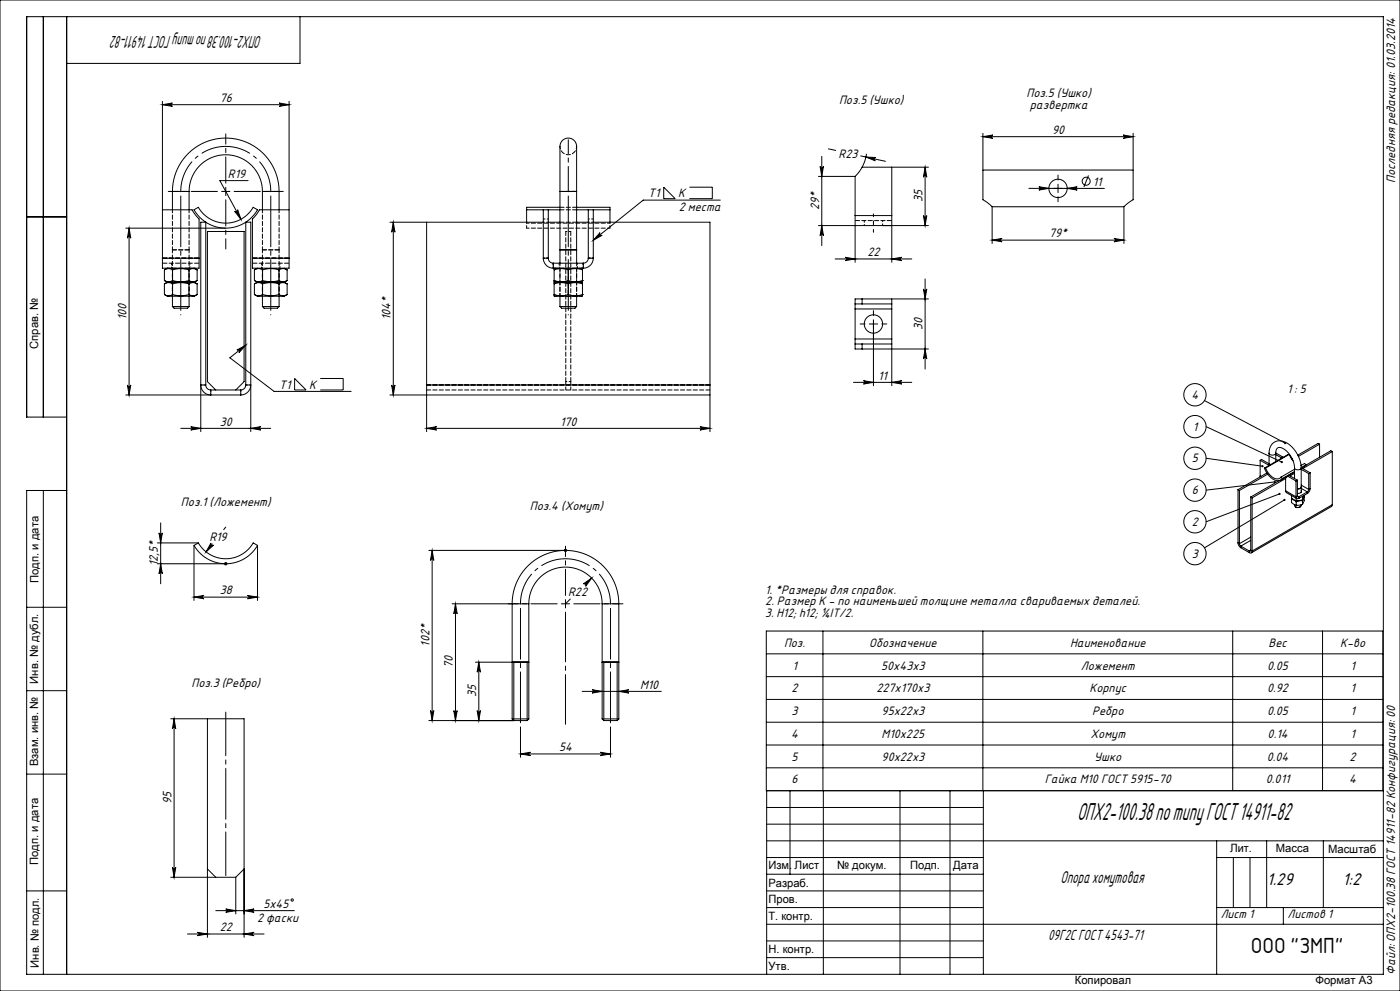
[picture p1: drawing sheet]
<svg xmlns="http://www.w3.org/2000/svg" width="420mm" height="297mm" viewBox="0 0 420 297" stroke-linecap="round" stroke-linejoin="round" font-family="sans-serif">
<g fill="none" stroke="#000" stroke-width=".3">
<path d="M0 0h420v297h-420zM13 5v120M20 5v287M90 5v14h-70M48.7 31.4l3-.5a.5 .5 0 0 0-.4 .5 .5 .5 0 0 0 .4 .5zM48.7 30.4v47M48.7 31.4h38M83.7 30.9l3 .5-3 .5a.5 .5 0 0 0 .5-.5 .5 .5 0 0 0-.5-.5zM86.7 30.4v47M294.9 40v19.9l2.7 2.1M339.9 40v19.9l-2.7 2.1M51.7 57.4a16 16 0 0 1 16-16 16 16 0 0 1 16 16"/>
<path d="M51.7 57.4h5M51.7 57.4v5.5M56.7 57.4a11 11 0 0 1 11-11 11 11 0 0 1 11 11M56.7 57.4v5.5M66.5 57.4h2.5M67.7 56.1v2.5M74.4 54.1h-8.4l6.3 11.6M78.7 57.4h5M78.7 57.4v5.5M83.7 57.4v5.5M168 57.4v-12.5a2.6 2.6 0 0 1 1.5-3.3 2.6 2.6 0 0 1 3.3 1.4l.2 .9v13.5M168 57.4h5"/>
<path d="M168 57.4v21.5M173 57.4v21.5M199.1 56.1l3.5 3.4h-3.5zM206.8 56.1h6.9v3.4h-6.9M216.1 60h-23.1l-15 12M245.5 52.9h11M246 49.9a.5 .5 0 0 0 .5 .4 .5 .5 0 0 0 .5-.4l-.5 3zM246.5 46.9v26.7M248.5 44.6l2.2 .5M256.5 52.9v11.7M258.2 46.7l7.4 1.6M258.6 50.1l-2.1 2.8"/>
<path d="M259.8 47.1l3 .1a.5 .5 0 0 0-.6 .4 .5 .5 0 0 0 .4 .6zM259.9 46.1l-.4 2.1-.9 1.9M267.5 50.1v14.5M277.5 50.1v17.5M277.5 50.1l.5 3a.5 .5 0 0 0-.5-.5 .5 .5 0 0 0-.5 .5zM278.5 50.1h-19.9M294.9 51h45M294.9 41l3-.5a.5 .5 0 0 0-.5 .5 .5 .5 0 0 0 .5 .5zM294.9 41h45M308.7 56.5h22.6M311.7 56l3 .5-3 .5a.5 .5 0 0 0 .4-.5 .5 .5 0 0 0-.4-.5zM317.4 55.2v2.5"/>
<path d="M320.2 56.5l3-.5a.5 .5 0 0 0-.5 .5 .5 .5 0 0 0 .5 .5zM326.5 52.6l-1.3 3.4M336.9 40.5l3 .5-3 .5a.5 .5 0 0 0 .5-.5 .5 .5 0 0 0-.5-.5zM8 65h12M37.7 68.4h30M38.7 68.4l.5 3a.5 .5 0 0 0-.5-.5 .5 .5 0 0 0-.5 .5zM38.7 68.4v50M48.7 77.4v3h11v-3M48.7 62.9h8.9l2.1 2.7v11.8M48.7 77.4h11M58.2 62.9l1.3-.8a9.5 9.5 0 0 0 16.5 0l1.3 .8a11 11 0 0 1-19.1 0zM70.4 63.3a.5 .5 0 0 0 .7 .2 .5 .5 0 0 0 .2-.7l1 2.9z"/>
<path d="M75.7 77.4v3h11v-3M75.7 77.4h11M86.7 62.9h-8.9l-2.1 2.7v11.8M118 66.6l.5 3a.5 .5 0 0 0-.5-.5 .5 .5 0 0 0-.5 .5zM118 66.6v51.8M128 66.6v48.8M158 62.9v3.7M158 62.9h10M163 77.4a3 3 0 0 0 3 3M163 66.6h-46M163 77.4h1.5M163 62.9v14.5"/>
<path d="M164.5 77.4a1.5 1.5 0 0 0 1.5 1.5M164.5 66.6h3.5M164.5 62.9v14.5M166 78.9v1.5M166 78.9h9M168 74.9h5M168 62.1h-10v.8M173 66.6h3.5M173 62.9h10M173 62.1h10v.8M175 78.9v1.5M176.5 77.4a1.5 1.5 0 0 1-1.5 1.5"/>
<path d="M176.5 77.4h1.5M176.5 62.9v14.5M178 77.4a3 3 0 0 1-3 3M178 66.6h35v48.8M178 62.9v14.5M180 69.7a.5 .5 0 0 0 0 .7 .5 .5 0 0 0 .6 .1l-2.6 1.5zM183 62.9v3.7M246.5 67.6l.5 3a.5 .5 0 0 0-.5-.5 .5 .5 0 0 0-.5 .5zM250.5 77.6h23M253.5 77.1l3 .5-3 .5a.5 .5 0 0 0 .5-.5 .5 .5 0 0 0-.5-.5zM256.5 64.6v14M256.5 64.6h11"/>
<path d="M267.5 64.6v14M267.5 77.6l3-.5a.5 .5 0 0 0-.4 .5 .5 .5 0 0 0 .4 .5zM277 64.6a.5 .5 0 0 0 .5 .5 .5 .5 0 0 0 .5-.5l-.5 3zM278.5 67.6h-33M297.6 72l3-.5a.5 .5 0 0 0-.4 .5 .5 .5 0 0 0 .4 .5zM297.6 62v11M297.6 72h39.6M297.6 62h39.6M334.2 71.5l3 .5-3 .5a.5 .5 0 0 0 .5-.5 .5 .5 0 0 0-.5-.5zM337.2 62v11M49.3 85.1a2.17 2.17 0 0 1 2.5 0M49.3 88.3l.9 .5h8.1l.8-.5"/>
<path d="M49.3 88.3a2.17 2.17 0 0 0 2.5 0M49.3 84.1a2.17 2.17 0 0 0 2.5 0M49.3 80.9a2.17 2.17 0 0 1 2.5 0M49.3 84.1l.9 .5M49.3 80.9v3.2M49.3 85.1v3.2M50.2 84.6h8.1M50.2 84.6l-.9 .5M50.2 80.4l-.9 .5M51.7 91.9h5M51.7 91.9a2.38 2.38 0 0 0 2.3 .5h.4a2.38 2.38 0 0 0 2.3-.5M51.7 88.8v3.1"/>
<path d="M51.8 85.1a8.2 8.2 0 0 1 4.9 0M51.8 88.3a8.2 8.2 0 0 0 4.9 0M51.8 80.9a8.2 8.2 0 0 1 4.9 0M51.8 84.1a8.2 8.2 0 0 0 4.9 0M51.8 80.9v3.2M51.8 85.1v3.2M56.7 88.3a2.17 2.17 0 0 0 2.4 0M56.7 85.1a2.17 2.17 0 0 1 2.4 0M56.7 80.9a2.17 2.17 0 0 1 2.4 0M56.7 84.1a2.17 2.17 0 0 0 2.4 0M56.7 80.9v3.2M56.7 85.1v3.2"/>
<path d="M56.7 88.8v3.1M58.3 84.6l.8 .5M58.3 80.4l.8 .5M59.1 84.1l-.8 .5M59.1 80.9v3.2M59.1 85.1v3.2M76.3 88.3l.9 .5h8.1l.8-.5M76.3 88.3a2.17 2.17 0 0 0 2.5 0M76.3 85.1a2.17 2.17 0 0 1 2.5 0M76.3 80.9a2.17 2.17 0 0 1 2.5 0M76.3 84.1a2.17 2.17 0 0 0 2.5 0M76.3 84.1l.9 .5"/>
<path d="M76.3 80.9v3.2M76.3 85.1v3.2M77.2 84.6h8.1M77.2 84.6l-.9 .5M77.2 80.4l-.9 .5M78.7 91.9h5M78.7 91.9a2.38 2.38 0 0 0 2.3 .5h.4a2.38 2.38 0 0 0 2.3-.5M78.7 88.8v3.1M78.8 88.3a8.2 8.2 0 0 0 4.9 0M78.8 85.1a8.1 8.1 0 0 1 4.9 0M78.8 80.9a8.1 8.1 0 0 1 4.9 0M78.8 84.1a8.2 8.2 0 0 0 4.9 0"/>
<path d="M78.8 80.9v3.2M78.8 85.1v3.2M83.7 85.1a2.17 2.17 0 0 1 2.4 0M83.7 88.3a2.17 2.17 0 0 0 2.4 0M83.7 80.9a2.17 2.17 0 0 1 2.4 0M83.7 84.1a2.17 2.17 0 0 0 2.4 0M83.7 80.9v3.2M83.7 85.1v3.2M83.7 88.8v3.1M85.3 84.6l.8 .5M85.3 80.4l.8 .5M86.1 84.1l-.8 .5"/>
<path d="M86.1 80.9v3.2M86.1 85.1v3.2M166 80.4h9M166.2 85.1a6.1 6.1 0 0 1 4.3 0M166.2 84.7v.4M166.2 88.3l.2 .5h8.1l.2-.5M166.2 88.3a6.1 6.1 0 0 0 4.3 0M166.2 80.9a6.1 6.1 0 0 1 4.3 0M166.2 80.5v.4M166.2 84.1a6.1 6.1 0 0 0 4.3 0M166.2 84.1l.2 .5M166.2 80.9v3.2"/>
<path d="M166.2 85.1v3.2M166.4 84.6h8.1M166.4 84.6l-.2 .1M166.4 80.4l-.2 .1M168 91.9h5M168 91.9a1.96 1.96 0 0 0 2.1 .5h.8a1.96 1.96 0 0 0 2.1-.5M168 88.8v3.1M170.5 85.1a6.1 6.1 0 0 1 4.2 0M170.5 88.3a6.1 6.1 0 0 0 4.2 0M170.5 80.9a6.1 6.1 0 0 1 4.2 0M170.5 84.1a6.1 6.1 0 0 0 4.2 0M170.5 80.9v3.2"/>
<path d="M170.5 85.1v3.2M173 88.8v3.1M174.5 84.6l.2 .1M174.5 80.4l.2 .1M174.7 84.7v.4M174.7 80.5v.4M174.7 84.1l-.2 .5M174.7 80.9v3.2M174.7 85.1v3.2M256.5 91.1h2.1M256.5 91.1v1.5M256.5 92.6v9"/>
<path d="M256.5 92.6h11M258.6 89.6h-2.1v1.5M258.6 89.6v1.5M258.6 91.1h8.9M260.8 97.1h2.5M262 95.8v19.8M267.5 91.1v1.5M267.5 89.6v1.5M267.5 92.6v9M277 86.6a.5 .5 0 0 0 .5 .5 .5 .5 0 0 0 .5-.5l-.5 3zM277.5 83.6v27M278.5 89.6h-19.9"/>
<path d="M38.2 115.4a.5 .5 0 0 0 .5 .5 .5 .5 0 0 0 .5-.5l-.5 3zM61.7 115.4h-1.5a3 3 0 0 0 3 3v-1.5M61.7 115.4a1.5 1.5 0 0 0 1.5 1.5M61.7 115.4v-48.8h-1.5v62.8M63.2 116.9h9M64.7 116.9l-2.5-2.5v-45h11v45l-2.5 2.5M71.1 104.9l2.6-1.4-2 2.2a.5 .5 0 0 0 0-.7 .5 .5 0 0 0-.6-.1zM72.2 118.4h-34.5M72.2 116.9v1.5M73.7 103.5l-4.7 3.7 13.2 10.1h23.2M73.7 115.4h1.5a3 3 0 0 1-3 3M73.7 115.4a1.5 1.5 0 0 1-1.5 1.5"/>
<path d="M73.7 115.4v-48.8h1.5v62.8M88.4 113.4l3.4 3.5h-3.4zM96.1 113.4h6.9v3.5h-6.9M117.5 115.4a.5 .5 0 0 0 .5 .5 .5 .5 0 0 0 .5-.5l-.5 3zM128 115.4v14M128 115.4h85M213 115.4v3M213 118.4h-96M213 118.4v11M256 114.6h17.5M256.5 103.1v1.5h2.1M256.5 103.1h2.1"/>
<path d="M256.5 101.6v1.5M256.5 101.6h11M258.6 103.1v1.5M258.6 103.1h8.9M259 114.1l3 .5-3 .5a.5 .5 0 0 0 .5-.5 .5 .5 0 0 0-.5-.5zM267.5 114.6l3-.5a.5 .5 0 0 0-.4 .5 .5 .5 0 0 0 .4 .5zM267.5 101.6v1.5M267.5 103.1v12.5M277.5 104.6l.5 3a.5 .5 0 0 0-.5-.5 .5 .5 0 0 0-.5 .5zM278.5 104.6h-19.9M20 125h-12v-120h407v287h-407v-145h12M54.2 128.4h27"/>
<path d="M57.2 127.9l3 .5-3 .5a.5 .5 0 0 0 .5-.5 .5 .5 0 0 0-.5-.5zM75.2 128.4l3-.5a.5 .5 0 0 0-.4 .5 .5 .5 0 0 0 .4 .5zM128 128.4l3-.5a.5 .5 0 0 0-.5 .5 .5 .5 0 0 0 .5 .5zM128 128.4h85M210 127.9l3 .5-3 .5a.5 .5 0 0 0 .5-.5 .5 .5 0 0 0-.5-.5zM361.3 120.1l24.2 12.7M361.8 127.9l22.7 10.6M361.8 137.3l16.9 2.4M378 137.9l2.6 1.5M378 137.9v4.8M378 137.9l.5-.2 2.5 1.5M380.6 139.4v.2"/>
<path d="M380.7 135.8a3.3 3.3 0 0 1 1.8-3.4 3.3 3.3 0 0 1 3.8 .5 9.5 9.5 0 0 1 4.1 7.3M380.7 135.8a1.16 1.16 0 0 0 2 0M380.7 135.8v3.2M381 139.2l-.4 .2M381 139.2v.1M382.7 135.8a1.37 1.37 0 0 1 .6-1.6 1.37 1.37 0 0 1 1.7 .3 7.4 7.4 0 0 1 3.4 5.7M382.7 135.8v2.5M382.7 136.2l1.7 1M382.7 135.7l2.1 1.3M384.4 137.2v.1M384.8 137l-.4 .2M384.8 137l.1 .1"/>
<path d="M386.8 136.2l1.1 1.9M386.8 136.2l-7.5 4.1M386.8 136.2l-7.1 4.1M387.6 137.4l-.2 .1M387.8 137.8h-.1M390.4 139.5h-.1M391.8 139.3l-1.4 1 2.6 1.4M391.8 139.3l-1.4 .9M391.8 139.3l-.4-.4-1.1 .6M395.9 133.1l-.5-.2-6.1 3.5M395.9 133.1l-6.4 3.7M395.9 133.1v3.9"/>
<path d="M399.7 135.3l-8.9 5.1M399.7 135.3v16M399.7 135.3l-.4-.2-7.6 4.4M13 147v145M47.7 159.7a.5 .5 0 0 0 .5 .5 .5 .5 0 0 0 .5-.5l-.5 3zM48.2 156.7v18.3M67.7 158l-.6 .7M371.4 146.8l.4 .2M371.4 146.8v15.9M371.8 147v15.9M375.2 149l.4 .2M375.2 149v15.9"/>
<path d="M375.6 149.2v15.9M378 142.7l.1 .2M378 142.7l.3 .1M379.3 140.3a4.9 4.9 0 0 0 4.5 3.7l.9-.6M379.7 140.3a4.2 4.2 0 0 0 4 3.1l.6-.4M379.7 140.3h-.4M380.1 141.8l-8.7 5M380.3 142.1l-8.5 4.9M382.4 144.4l-20.6 2.5M383.7 144.1l-8.5 4.9M383.8 148l-22 8.4M384.3 143l.4 .4"/>
<path d="M385.3 149.8l-24 14.4M385.7 147.1l.2 .5 3.1 1.8M385.7 147.1l3.1 1.8M385.7 143.3v3.8M385.7 143.4l-10.1 5.8M385.8 143.2l-.1 .1M386.3 142.7l-.6 .6M386.3 142.7l2.5 1.5M386.3 142.7l.4-.2 2.5 1.4M387.5 149.6l1.4 .8M387.5 149.6v1l1.4 .8M387.5 148.5v.7l1.4 .8"/>
<path d="M387.6 149.3l-.1 .3M388.4 151.2a1.02 1.02 0 0 0 1 .9 1.02 1.02 0 0 0 1-.8M388.4 140.2v3.2M388.4 141.5l-4.2 2.4M388.4 141.9l-1.4 .7M388.4 141.3l-3.7 2.1M388.4 140.6l-4.1 2.4M388.7 151.9l.7 .2 .7-.2M388.8 148.9a.52 .52 0 0 0 .2 .5 .52 .52 0 0 0 .6 0M388.8 144.2v4.7M388.9 149.3v.7M388.9 150.4v1"/>
<path d="M389.2 148.6l.1 .3h.3M389.2 143.9l-.4 .3M389.2 143.9v4.7M389.2 148.6l-.4 .3M389.2 148.6l.4 .3M389.6 148.9v.5M390.4 147a.77 .77 0 0 1-.3 .8 .77 .77 0 0 1-.9 .1M390.4 145.9a.93 .93 0 0 1-1.2 .6M390.4 140.2a1.15 1.15 0 0 1-2 0M390.4 140.2v7.3M390.4 140.6l2.2 1.3M390.4 145.4l2.2 1.3"/>
<path d="M390.4 146.4l1.8 1M390.8 150.1l-1.9 .3M390.8 151.1l-1.9 .3M390.8 149.8l-1.9 .2M390.8 148.7v1.1M390.8 150.1v1M391.2 148.9l.1 .1M391.3 149l-.5 1.1M391.3 149v1l-.5 1.1M391.3 148.4l-.5 1.4M392.2 147.4l-2.6 1.5M392.2 147.9l-2.6 1.5"/>
<path d="M392.2 147.4v.5M392.6 146.7l-.4 .7M392.6 141.9v4.8M393 146.4l-.2 .9-.6 .6M393 141.7l-.4 .2M393 141.7v4.7M393 146.4l-.4 .3M399.7 151.3l-.3 .5-24 13.9M399.7 151.3l-24.1 13.8M47.2 162.7h12.3M48.2 169l.5 3a.5 .5 0 0 0-.5-.5 .5 .5 0 0 0-.5 .5zM58.2 179l3-.5a.5 .5 0 0 0-.5 .5 .5 .5 0 0 0 .5 .5z"/>
<path d="M58.2 163.5v16.5M58.2 179h19.1M58.2 163.5a11 11 0 0 0 19.1 0M59.5 162.7a9.5 9.5 0 0 0 16.5 0l1.3 .8M59.5 162.7l-1.3 .8M63.3 162.7a.5 .5 0 0 0 .1 .7 .5 .5 0 0 0 .7 0l-2.3 2zM63.7 163l-1.9 2.4M67.4 168.6l.7 .7M67.7 168.5v1M68.1 168.6l-.7 .7M68.2 169h-21M74.3 178.5l3 .5-3 .5a.5 .5 0 0 0 .4-.5 .5 .5 0 0 0-.4-.5z"/>
<path d="M77.3 163.5v16.5M129.6 165v51M129.6 165l.5 3a.5 .5 0 0 0-.5-.5 .5 .5 0 0 0-.5 .5zM169.3 164.6l.7 .7M169.6 164.5v1M169.6 179.7v2.5M170 164.6l-.7 .7M170.1 165h-41.5M171.1 179.5l-1.5 1.5M175 175l2.5-1.7-1.8 2.4a.5 .5 0 0 0 0-.7 .5 .5 0 0 0-.7 0zM177.5 173.3l-2 1.9M371.4 162.7l.2 .8 .7 .7"/>
<path d="M371.4 162.7l.4 .2M371.8 162.9l.5 .8M372.3 163.7l2.5 1.4M372.3 164.2l2.5 1.4M372.3 163.7v.5M374.8 165.1v.5M375.2 164.9l-.1 .3-.3-.1M375.2 164.9l.4 .2M375.2 161l-3.4 1.9M375.2 164.9l-.4 .2M375.2 162l-2.9 1.7M375.6 165.1a.52 .52 0 0 1-.2 .6 .52 .52 0 0 1-.6-.1"/>
<path d="M8 182h12M135.6 181h18M136.6 181v35M136.6 181l.5 3a.5 .5 0 0 0-.5-.5 .5 .5 0 0 0-.5 .5zM142.6 198.5h11.5v17.5M143.6 198.5l.5 3a.5 .5 0 0 0-.5-.5 .5 .5 0 0 0-.5 .5zM143.6 198.5v17.5M153.6 198.5h5zM153.6 181a16 16 0 0 1 16-16 16 16 0 0 1 16 16M153.6 181h5M153.6 181v34.5M158.1 198.5v17.5"/>
<path d="M158.6 181a11 11 0 0 1 11-11 11 11 0 0 1 11 11M158.6 181v34.5M168.4 181h2.5M180.6 181h5M180.6 198.5h.1M180.6 181v34.5M180.7 198.5h4.9zM181.1 198.5v17.5M185.1 198.5v17.5M185.6 181v34.5M229.9 189.1h184.9v47.8h-184.9zM229.9 196h184.9"/>
<path d="M246.9 189.1v47.8M294.9 189.1v47.8M369.8 189.1v47.8M396.8 189.1v47.8M8 207h12M51.2 215.4h22v65.5M52.2 215.4v47.5M52.2 215.4l.5 3a.5 .5 0 0 0-.5-.5 .5 .5 0 0 0-.5 .5zM62.2 215.4v65.5M129.1 213a.5 .5 0 0 0 .5 .4 .5 .5 0 0 0 .5-.4l-.5 3zM136.1 213a.5 .5 0 0 0 .5 .4 .5 .5 0 0 0 .5-.4l-.5 3zM143.1 213a.5 .5 0 0 0 .5 .4 .5 .5 0 0 0 .5-.4l-.5 3z"/>
<path d="M153.6 215.5h5M153.6 215.5l.5 .5M154.1 216h4M154.1 216h-25.5M156.1 218v9M158.6 215.5l-.5 .5M174.6 207.2h23.8M177.6 206.7l3 .5-3 .5a.5 .5 0 0 0 .5-.5 .5 .5 0 0 0-.5-.5zM180.6 215.5h5M180.6 215.5l.5 .5M181.1 216h4M183.1 218v9"/>
<path d="M185.6 215.5l-.5 .5M185.6 207.2l3-.5a.5 .5 0 0 0-.4 .5 .5 .5 0 0 0 .4 .5zM229.9 202.8h184.9M229.9 209.6h184.9M229.9 216.4h184.9M8 232h12M156.1 226l3-.5a.5 .5 0 0 0-.4 .5 .5 .5 0 0 0 .4 .5zM156.1 226h27M180.1 225.5l3 .5-3 .5a.5 .5 0 0 0 .5-.5 .5 .5 0 0 0-.5-.5zM229.9 223.3h184.9M229.9 230.1h184.9M237 237v25"/>
<path d="M247 237v55M270 237v55M285 237v55M295 237v55M415 237h-185v55M51.7 259.9a.5 .5 0 0 0 .5 .5 .5 .5 0 0 0 .5-.5l-.5 3zM230 257h65M230 242h65M230 247h65M230 252h185M365 252v40M365 257h50"/>
<path d="M370 257v15M375 257v15M380 252v20M397 252v20M8 267h12M51.2 262.9h19.5M56.2 279.9h23M59.2 279.4l3 .5-3 .5a.5 .5 0 0 0 .5-.5 .5 .5 0 0 0-.5-.5zM62.2 260.4l2.5 2.5M64.7 272.9h23.6M67.7 272.4l3 .5-3 .5a.5 .5 0 0 0 .5-.5 .5 .5 0 0 0-.5-.5zM70.7 262.9v11"/>
<path d="M73.2 279.9l3-.5a.5 .5 0 0 0-.4 .5 .5 .5 0 0 0 .4 .5zM73.2 272.9l3-.5a.5 .5 0 0 0-.4 .5 .5 .5 0 0 0 .4 .5zM73.2 260.4l-2.5 2.5M230 262h65M230 267h65M230 272h65M230 277h185M365 272h50M385 272v5M230 282h65M230 287h65"/>
<circle cx="317.4" cy="56.5" r="2.75"/>
<circle cx="325.9" cy="54.3" r="1.2"/>
<circle cx="262" cy="97.1" r="2.75"/>
<circle cx="358.5" cy="118.3" r="3.3"/>
<circle cx="358.5" cy="137.3" r="3.3"/>
<circle cx="358.5" cy="127.9" r="3.3"/>
<circle cx="358.5" cy="146.9" r="3.3"/>
<circle cx="358.5" cy="156.4" r="3.3"/>
<circle cx="358.5" cy="165.9" r="3.3"/>
<circle cx="87.7" cy="269.7" r=".34"/>
</g>
<path d="M81.2 57.4a13.5 13.5 0 0 0-13.5-13.5 13.5 13.5 0 0 0-13.5 13.5M183.1 181a13.5 13.5 0 0 0-13.5-13.5 13.5 13.5 0 0 0-13.5 13.5" fill="none" stroke="#000" stroke-width=".3" stroke-dasharray="15.2 1.3 1.3 1.3" stroke-dashoffset="5.5" stroke-linecap="butt"/>
<path d="M65.2 57.4h-14.7M67.7 54.9v-14.8M67.7 59.9v14.7M70.2 57.4h14.8M169.6 178.5v-14.8M167.1 181h-14.7M172.1 181h14.8" fill="none" stroke="#000" stroke-width=".3" stroke-dasharray="15.2 1.3 1.3 1.3" stroke-dashoffset="7.4"/>
<path d="M169.6 183.5v33.6" fill="none" stroke="#000" stroke-width=".3" stroke-dasharray="15.2 1.3 1.3 1.3" stroke-dashoffset=".3"/>
<path d="M314.9 56.5h-1.5M317.4 54v-1.5M317.4 59v1.5M319.9 56.5h1.5M259.5 97.1h-1.5M262 94.6v-1.5M262 99.6v1.5M264.5 97.1h1.5" fill="none" stroke="#000" stroke-width=".3" stroke-dasharray="15.2 1.3 1.3 1.3"/>
<path d="M67.7 262.4v-49" fill="none" stroke="#000" stroke-width=".3" stroke-dasharray="15.2 1.3 1.3 1.3" stroke-dashoffset="2.2"/>
<path d="M54.2 57.4v37M81.2 57.4v37M170.5 57.4v37M156.1 181v37M183.1 181v37" fill="none" stroke="#000" stroke-width=".3" stroke-dasharray="15.2 1.3 1.3 1.3" stroke-dashoffset="-1.4"/>
<path d="M170.5 57.4v-15.5" fill="none" stroke="#000" stroke-width=".3" stroke-dasharray="15.2 1.3 1.3 1.3" stroke-dashoffset="7.8"/>
<path d="M262 69.6v-5.5" fill="none" stroke="#000" stroke-width=".3" stroke-dasharray="15.2 1.3 1.3 1.3" stroke-dashoffset="14.4"/>
<g fill="#000">
<path d="M48.7 31.4l3-.5a.5 .5 0 0 0-.4 .5 .5 .5 0 0 0 .4 .5zM83.7 30.9l3 .5-3 .5a.5 .5 0 0 0 .5-.5 .5 .5 0 0 0-.5-.5z"/>
<path d="M246 49.9a.5 .5 0 0 0 .5 .4 .5 .5 0 0 0 .5-.4l-.5 3zM246.5 67.6l.5 3a.5 .5 0 0 0-.5-.5 .5 .5 0 0 0-.5 .5z"/>
<path d="M277.5 50.1l.5 3a.5 .5 0 0 0-.5-.5 .5 .5 0 0 0-.5 .5zM277 64.6a.5 .5 0 0 0 .5 .5 .5 .5 0 0 0 .5-.5l-.5 3z"/>
<path d="M70.4 63.3l1.9 2.4-1-2.9a.5 .5 0 0 1-.2 .7 .5 .5 0 0 1-.7-.2zM63.3 162.7l-1.5 2.7 2.3-2a.5 .5 0 0 1-.7 0 .5 .5 0 0 1-.1-.7zM59.2 279.4l3 .5-3 .5a.5 .5 0 0 0 .5-.5 .5 .5 0 0 0-.5-.5zM73.2 279.9l3-.5a.5 .5 0 0 0-.4 .5 .5 .5 0 0 0 .4 .5zM67.7 272.4l3 .5-3 .5a.5 .5 0 0 0 .5-.5 .5 .5 0 0 0-.5-.5zM73.2 272.9l3-.5a.5 .5 0 0 0-.4 .5 .5 .5 0 0 0 .4 .5zM175 175a.5 .5 0 0 1 .7 0 .5 .5 0 0 1 0 .7l1.8-2.4zM259.8 47.1l2.8 1.1a.5 .5 0 0 1-.4-.6 .5 .5 0 0 1 .6-.4zM259 114.1l3 .5-3 .5a.5 .5 0 0 0 .5-.5 .5 .5 0 0 0-.5-.5zM267.5 114.6l3-.5a.5 .5 0 0 0-.4 .5 .5 .5 0 0 0 .4 .5zM294.9 41l3-.5a.5 .5 0 0 0-.5 .5 .5 .5 0 0 0 .5 .5zM336.9 40.5l3 .5-3 .5a.5 .5 0 0 0 .5-.5 .5 .5 0 0 0-.5-.5zM311.7 56a.5 .5 0 0 1 .4 .5 .5 .5 0 0 1-.4 .5l3-.5zM320.2 56.5l3 .5a.5 .5 0 0 1-.5-.5 .5 .5 0 0 1 .5-.5z"/>
<path d="M267.5 77.6l3-.5a.5 .5 0 0 0-.4 .5 .5 .5 0 0 0 .4 .5zM253.5 77.1l3 .5-3 .5a.5 .5 0 0 0 .5-.5 .5 .5 0 0 0-.5-.5z"/>
<path d="M38.2 115.4a.5 .5 0 0 0 .5 .5 .5 .5 0 0 0 .5-.5l-.5 3zM38.7 68.4l.5 3a.5 .5 0 0 0-.5-.5 .5 .5 0 0 0-.5 .5zM143.1 213a.5 .5 0 0 0 .5 .4 .5 .5 0 0 0 .5-.4l-.5 3zM143.6 198.5l.5 3a.5 .5 0 0 0-.5-.5 .5 .5 0 0 0-.5 .5z"/>
<path d="M117.5 115.4a.5 .5 0 0 0 .5 .5 .5 .5 0 0 0 .5-.5l-.5 3zM118 66.6l.5 3a.5 .5 0 0 0-.5-.5 .5 .5 0 0 0-.5 .5zM51.7 259.9a.5 .5 0 0 0 .5 .5 .5 .5 0 0 0 .5-.5l-.5 3zM52.2 215.4l.5 3a.5 .5 0 0 0-.5-.5 .5 .5 0 0 0-.5 .5zM136.1 213a.5 .5 0 0 0 .5 .4 .5 .5 0 0 0 .5-.4l-.5 3zM136.6 181l.5 3a.5 .5 0 0 0-.5-.5 .5 .5 0 0 0-.5 .5zM277.5 104.6l.5 3a.5 .5 0 0 0-.5-.5 .5 .5 0 0 0-.5 .5zM277 86.6a.5 .5 0 0 0 .5 .5 .5 .5 0 0 0 .5-.5l-.5 3z"/>
<path d="M57.2 127.9l3 .5-3 .5a.5 .5 0 0 0 .5-.5 .5 .5 0 0 0-.5-.5zM75.2 128.4l3-.5a.5 .5 0 0 0-.4 .5 .5 .5 0 0 0 .4 .5z"/>
<path d="M210 127.9l3 .5-3 .5a.5 .5 0 0 0 .5-.5 .5 .5 0 0 0-.5-.5zM128 128.4l3-.5a.5 .5 0 0 0-.5 .5 .5 .5 0 0 0 .5 .5zM334.2 71.5l3 .5-3 .5a.5 .5 0 0 0 .5-.5 .5 .5 0 0 0-.5-.5zM297.6 72l3-.5a.5 .5 0 0 0-.4 .5 .5 .5 0 0 0 .4 .5z"/>
<path d="M385.3 132.6v.4l.4 .1 .1-.1-.3-.2 .3 .2v-.4zM384.3 138.2v.6l.5-.1-.3-.2 .3 .1v-.4zM378.5 139.5v.5h.5l.1-.2-.4-.1 .4 .1-.1-.3zM382.2 144.2a.33 .33 0 0 0 .1 .5 .33 .33 0 0 0 .5-.3h-.4h.4l-.2-.3zM383.6 147.8a.33 .33 0 0 0 .2 .6 .33 .33 0 0 0 .4-.5l-.4 .1 .3-.2zM385.1 149.6a.33 .33 0 0 0 0 .4 .33 .33 0 0 0 .4 .1 .33 .33 0 0 0 .1-.4l-.3 .1 .3-.1zM71.1 104.9l2.6-1.4-2 2.2a.5 .5 0 0 0 0-.7 .5 .5 0 0 0-.6-.1zM180 69.7a.5 .5 0 0 0 0 .7 .5 .5 0 0 0 .6 .1l-2.6 1.5z"/>
<path d="M48.2 169l.5 3a.5 .5 0 0 0-.5-.5 .5 .5 0 0 0-.5 .5zM47.7 159.7a.5 .5 0 0 0 .5 .5 .5 .5 0 0 0 .5-.5l-.5 3zM129.1 213a.5 .5 0 0 0 .5 .4 .5 .5 0 0 0 .5-.4l-.5 3zM129.6 165l.5 3a.5 .5 0 0 0-.5-.5 .5 .5 0 0 0-.5 .5z"/>
<path d="M58.2 179l3-.5a.5 .5 0 0 0-.5 .5 .5 .5 0 0 0 .5 .5zM74.3 178.5l3 .5-3 .5a.5 .5 0 0 0 .4-.5 .5 .5 0 0 0-.4-.5z"/>
<path d="M177.6 206.7l3 .5-3 .5a.5 .5 0 0 0 .5-.5 .5 .5 0 0 0-.5-.5zM185.6 207.2l3-.5a.5 .5 0 0 0-.4 .5 .5 .5 0 0 0 .4 .5z"/>
<path d="M156.1 226l3-.5a.5 .5 0 0 0-.4 .5 .5 .5 0 0 0 .4 .5zM180.1 225.5l3 .5-3 .5a.5 .5 0 0 0 .5-.5 .5 .5 0 0 0-.5-.5z"/>
</g>
<g fill="none" stroke="#000" stroke-width=".3" stroke-dasharray="1.3 .6" stroke-dashoffset=".4">
<path d="M51.7 74.9v13.9M78.7 74.9v13.9M168 78.9v9.9M51.7 84.6v4.2M51.7 80.4v4.2M56.7 88.8v-4.2M56.7 84.6v-4.2M56.7 88.8v-13.9M58.3 80.4h-8.1M78.7 84.6v4.2M78.7 80.4v4.2M83.7 88.8v-4.2"/>
<path d="M83.7 84.6v-4.2M83.7 88.8v-13.9M168 84.6v4.2M168 80.4v4.2M173 88.8v-4.2M173 84.6v-4.2M173 88.8v-9.9M174.5 80.4h-8.1"/>
</g>
<path d="M48.7 77.4h11M59.7 78.9h-11M59.7 77.4h-11M75.7 77.4h11M86.7 78.9h-11M86.7 77.4h-11M267.5 66.1h-11" fill="none" stroke="#000" stroke-width=".3" stroke-dasharray="1.3 .6" stroke-dashoffset="-.1"/>
<g fill="none" stroke="#000" stroke-width=".3" stroke-dasharray="1.3 .6">
<path d="M173 57.4h-5M56.7 74.9h-5M78.7 74.9h5M169.7 69.4v45M171.2 69.4v45M173 66.6h-5M173 62.1h-5M173 62.9h-5M50.2 80.4h.1M58.3 80.4h.1M166.2 88.3h.1M166.2 84.1h.1"/>
<path d="M166.2 88.7l.2 .1M166.2 84.5l.2 .1M166.4 84.6l-.2 .1M166.4 80.4h.1M166.4 80.4l-.2 .1M170.5 85.1v3.2M170.5 80.9v3.2M174.5 88.8l.2-.1M174.5 80.4h.1M174.5 84.6l.2-.1M174.7 84.1h.1M174.7 84.7l-.2-.1"/>
<path d="M174.7 80.5l-.2-.1M174.7 88.3h.1M128 115.4h85M213 116.9h-85M213 115.4h-85"/>
</g>
<g fill="none" stroke="#000" stroke-width=".3" stroke-dasharray="1.3 .6" stroke-dashoffset=".8">
<path d="M51.5 78.9v1.5M78.5 78.9v1.5M163 65.6h1.5M164.5 77.4h-1.5M164.5 66.6h-1.5M166 78.9v1.5M167.7 78.9v1.5M171.2 69.4h-1.5M175 78.9v1.5M176.5 77.4h1.5M178 65.6h-1.5M178 66.6h-1.5"/>
<path d="M259.3 66.1v1.5M264.8 67.6v-1.5M57 80.4v-1.5M84 80.4v-1.5M173.2 80.4v-1.5M61.7 115.4h-1.5M63.2 116.9v1.5M72.2 116.9v1.5M73.7 115.4h1.5M171.2 114.4h-1.5"/>
</g>
<path d="M51.7 62.9v12M56.7 74.9v-12M78.7 62.9v12M83.7 74.9v-12M169.7 114.4v2.5M171.2 114.4v2.5" fill="none" stroke="#000" stroke-width=".3" stroke-dasharray="1.3 .6" stroke-dashoffset=".3"/>
<path d="M173 43.9a2.5 2.5 0 0 1-2.5 2.5 2.5 2.5 0 0 1-2.5-2.5M158 68.4h25M158 66.9h25M166.4 84.6h4.1M166.4 88.8h4.1M170.5 84.6h4M170.5 88.8h4" fill="none" stroke="#000" stroke-width=".3" stroke-dasharray="1.3 .6" stroke-dashoffset=".5"/>
<path d="M158 66.6v1.8M183 66.6v1.8" fill="none" stroke="#000" stroke-width=".3" stroke-dasharray="1.3 .6" stroke-dashoffset=".9"/>
<path d="M170.5 57.4h2.5h-5" fill="none" stroke="#000" stroke-width=".3" stroke-dasharray="1.3 .6" stroke-dashoffset=".7"/>
<text font-size="7.3" x="323.1" y="245.9">ОПХ2-100.38 по типу ГОСТ 14911-82</text>
<text font-size="6.3" x="375.2" y="285.5">ООО &quot;ЗМП&quot;</text>
<g font-size="5.1">
<text x="78.6" y="10.7" transform="rotate(-180 78.6 10.7)">ОПХ2-100.38 по типу ГОСТ 14911-82</text>
<text x="318.2" y="264.5">Опора хомутовая</text>
<text x="380.1" y="265.3">1.29</text>
<text x="402.8" y="265.3">1:2</text>
</g>
<text font-size="4.4" x="314.4" y="281.8">09Г2С ГОСТ 4543-71</text>
<g font-size="3.7">
<text x="308" y="29.1">Поз.5 (Ушко)</text>
<text x="65.9" y="30.6">76</text>
<text x="251.7" y="31.2">Поз.5 (Ушко)</text>
<text x="308.9" y="32.6">развертка</text>
<text x="315.6" y="40.1">90</text>
<text x="251.6" y="47.2">R23</text>
<text x="68.3" y="53.3">R19</text>
<text x="194.5" y="59.2">Т1</text>
<text x="203.5" y="59.2">К</text>
<text x="327.8" y="55.7">11</text>
<text x="418.5" y="54.8" transform="rotate(-90 418.5 54.8)">Последняя редакция: 01.03.2014</text>
<text x="203.6" y="63.3">2 места</text>
<text x="245.7" y="62.9" transform="rotate(-90 245.7 62.9)">29*</text>
<text x="276.7" y="60.7" transform="rotate(-90 276.7 60.7)">35</text>
<text x="314.7" y="71.1">79*</text>
<text x="260.2" y="76.8">22</text>
<text x="37.9" y="95.9" transform="rotate(-90 37.9 95.9)">100</text>
<text x="117.2" y="95.9" transform="rotate(-90 117.2 95.9)">104*</text>
<text x="276.7" y="98.9" transform="rotate(-90 276.7 98.9)">30</text>
<text x="263.5" y="113.8">11</text>
<text x="83.7" y="116.5">Т1</text>
<text x="92.7" y="116.5">К</text>
<text x="357.4" y="119.6">4</text>
<text x="386.1" y="117.6">1 : 5</text>
<text x="65.9" y="127.6">30</text>
<text x="168" y="127.6">170</text>
<text x="357.8" y="129.1">1</text>
<text x="357.6" y="138.6">5</text>
<text x="357.6" y="148.1">6</text>
<text x="54.3" y="151.8">Поз.1 (Ложемент)</text>
<text x="159" y="153">Поз.4 (Хомут)</text>
<text x="357.6" y="157.6">2</text>
<text x="62.8" y="162.2">R19</text>
<text x="357.6" y="167.2">3</text>
<text x="47.4" y="169.6" transform="rotate(-90 47.4 169.6)">12,5*</text>
<text x="65.9" y="178.1">38</text>
<text x="170.4" y="178.7">R22</text>
<text x="229.6" y="177.9">1. *Размеры для справок.</text>
<text x="229.6" y="181.4">2. Размер К - по наименьшей толщине металла свариваемых деталей.</text>
<text x="229.6" y="184.9">3. H12; h12; «IT/2.</text>
<text x="128.8" y="193.8" transform="rotate(-90 128.8 193.8)">102*</text>
<text x="235.2" y="193.8">Поз.</text>
<text x="260.8" y="193.8">Обозначение</text>
<text x="321" y="193.8">Наименование</text>
<text x="380.6" y="193.8">Вес</text>
<text x="402.1" y="193.8">К-во</text>
<text x="135.8" y="200.3" transform="rotate(-90 135.8 200.3)">70</text>
<text x="237.7" y="200.7">1</text>
<text x="264.3" y="200.7">50х43х3</text>
<text x="324.2" y="200.7">Ложемент</text>
<text x="380.2" y="200.7">0.05</text>
<text x="405.2" y="200.7">1</text>
<text x="57.4" y="206">Поз.3 (Ребро)</text>
<text x="142.8" y="209" transform="rotate(-90 142.8 209)">35</text>
<text x="192.1" y="206.4">М10</text>
<text x="237.5" y="207.5">2</text>
<text x="262.9" y="207.5">227х170х3</text>
<text x="326.9" y="207.5">Корпус</text>
<text x="380.2" y="207.5">0.92</text>
<text x="405.2" y="207.5">1</text>
<text x="237.5" y="214.3">3</text>
<text x="264.5" y="214.3">95х22х3</text>
<text x="327.6" y="214.3">Ребро</text>
<text x="380.2" y="214.3">0.05</text>
<text x="405.2" y="214.3">1</text>
<text x="237.3" y="221.1">4</text>
<text x="264.5" y="221.1">М10х225</text>
<text x="327.1" y="221.1">Хомут</text>
<text x="380.3" y="221.1">0.14</text>
<text x="405.2" y="221.1">1</text>
<text x="167.7" y="225.1">54</text>
<text x="237.5" y="228">5</text>
<text x="264.5" y="228">90х22х3</text>
<text x="328.3" y="228">Ушко</text>
<text x="380" y="228">0.04</text>
<text x="404.9" y="228">2</text>
<text x="237.5" y="234.8">6</text>
<text x="313.4" y="234.8">Гайка M10 ГОСТ 5915-70</text>
<text x="379.8" y="234.8">0.011</text>
<text x="404.8" y="234.8">4</text>
<text x="51.4" y="241" transform="rotate(-90 51.4 241)">95</text>
<text x="79" y="272.1">5x45</text>
<text x="65.9" y="279.1">22</text>
<text x="77.1" y="276.2">2 фаски</text>
<text x="418.5" y="292.1" transform="rotate(-90 418.5 292.1)">Файл: ОПХ2-100.38 ГОСТ 14911-82 Конфигурация: 00</text>
</g>
<g font-size="3.6">
<text x="366.2" y="275.3">Лист 1</text>
<text x="386.3" y="275.2">Листов 1</text>
</g>
<g font-size="3.4">
<text x="11.5" y="104.5" transform="rotate(-90 11.5 104.5)">Справ. №</text>
<text x="11.6" y="174.7" transform="rotate(-90 11.6 174.7)">Подп. и дата</text>
<text x="11.4" y="204.9" transform="rotate(-90 11.4 204.9)">Инв. № дубл.</text>
<text x="11.4" y="229.6" transform="rotate(-90 11.4 229.6)">Взам. инв. №</text>
<text x="369" y="255.5">Лит.</text>
<text x="382.8" y="255.5">Масса</text>
<text x="398.4" y="255.8">Масштаб</text>
<text x="11.4" y="259.2" transform="rotate(-90 11.4 259.2)">Подп. и дата</text>
<text x="230.5" y="260.4">Изм.</text>
<text x="238.4" y="260.4">Лист</text>
<text x="251.1" y="260.4">№ докум.</text>
<text x="273" y="260.4">Подп.</text>
<text x="286" y="260.4">Дата</text>
<text x="230.5" y="265.7">Разраб.</text>
<text x="230.5" y="275.7">Т. контр.</text>
<text x="230.6" y="270.7">Пров.</text>
<text x="230.6" y="285.7">Н. контр.</text>
<text x="11.6" y="290" transform="rotate(-90 11.6 290)">Инв. № подл.</text>
<text x="230.6" y="290.8">Утв.</text>
<text x="322.5" y="295">Копировал</text>
<text x="394.6" y="295">Формат А3</text>
</g>
</svg>
